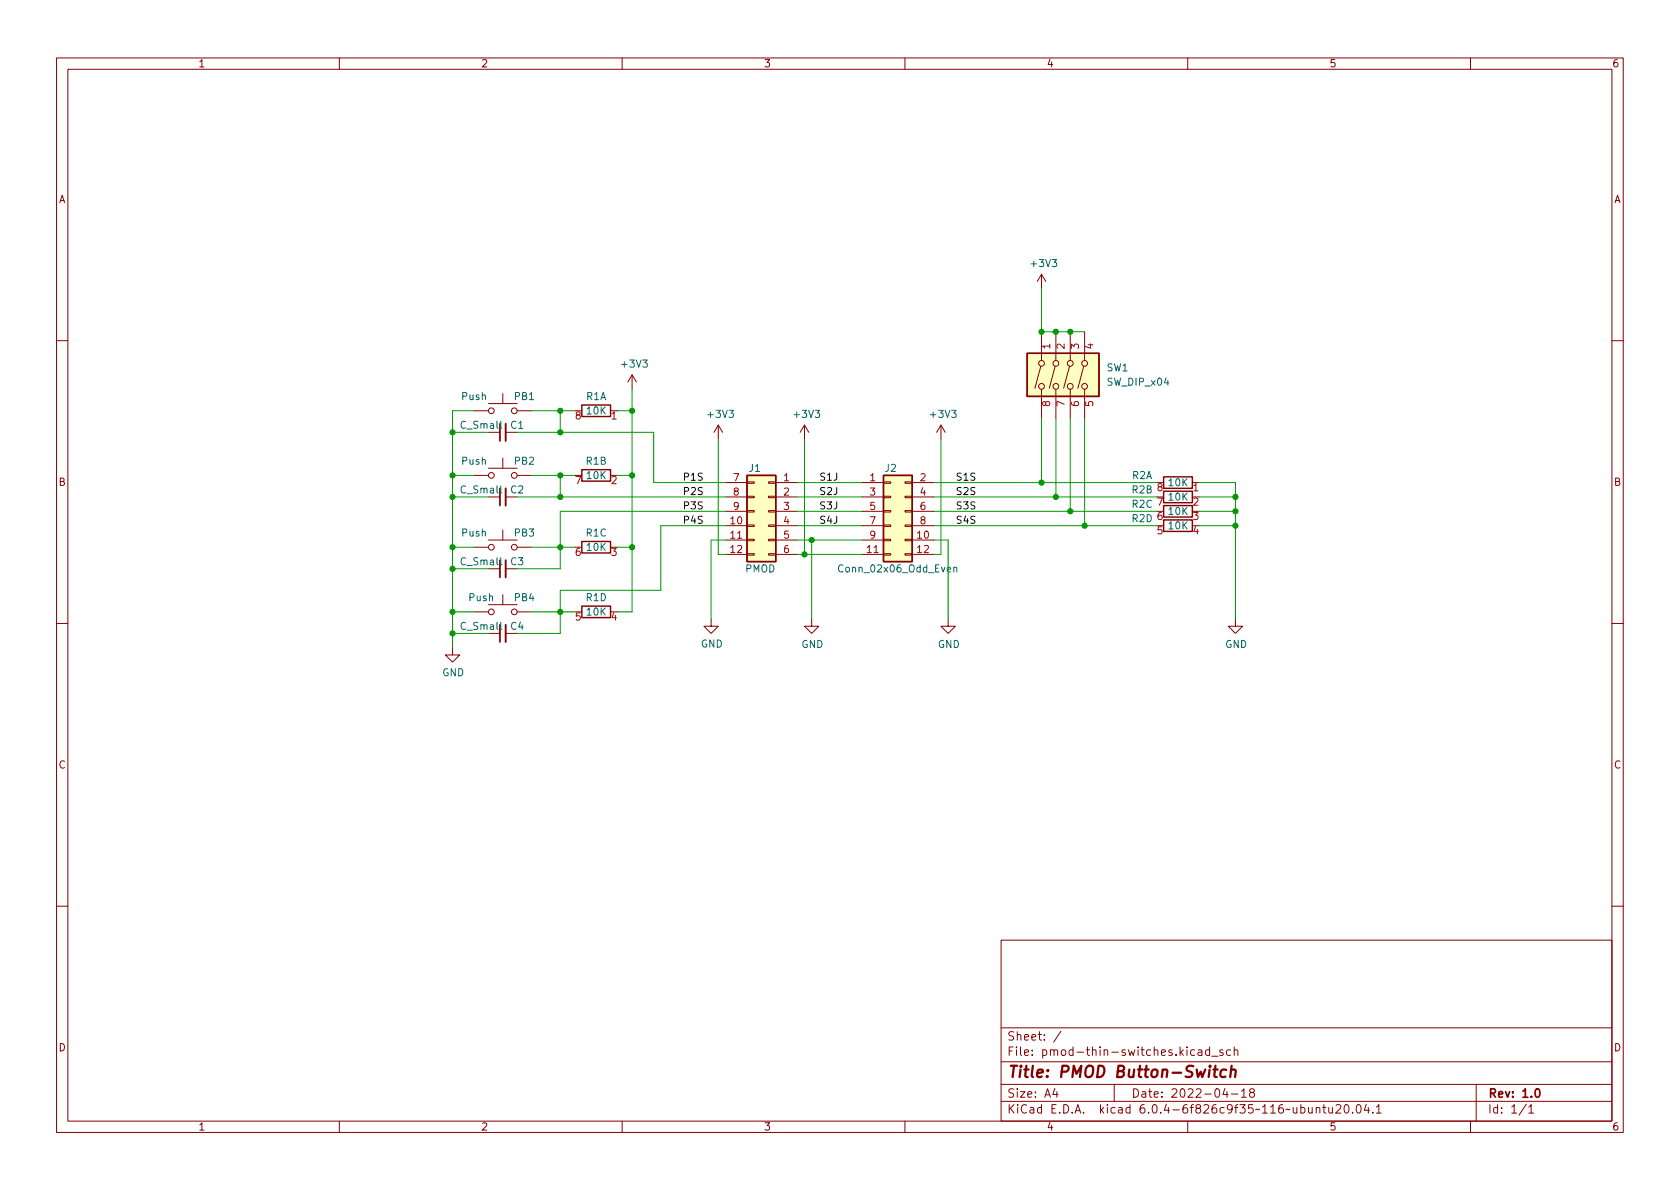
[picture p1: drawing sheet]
<svg xmlns="http://www.w3.org/2000/svg" width="297mm" height="210mm" viewBox="0 0 297 210" stroke-linecap="round" stroke-linejoin="round" font-family="sans-serif">
<g fill="none" stroke="#840000" stroke-width=".18">
<path d="M10 10.2h277v190.1h-277zM12 12.2h273v186.1h-273zM60 10.2v2M110 10.2v2M160 10.2v2M210 10.2v2M260 10.2v2M184.1 48.5l-.7 1.3M184.1 48.5v2.5M184.1 58.7v5M184.1 48.5l.8 1.3M186.7 58.7v5"/>
<path d="M189.2 58.7v5M191.8 58.7v5M10 60.2h2M83.8 72.6h2.6M86.4 71.4h5M88.9 69.6v1.8M89.4 76.4h2M91.4 72.6h2.6M111.8 66.3l-.8 1.3M111.8 66.3v2.5M111.8 66.3l.7 1.3M127 75.2l-.8 1.2"/>
<path d="M127 75.2v2.5M127 75.2l.8 1.2M142.2 75.2l-.7 1.2M142.2 75.2v2.5M142.2 75.2l.8 1.2M166.4 75.2l-.8 1.2M166.4 75.2v2.5M166.4 75.2l.7 1.2M184 64.8l-1 3.9M184.1 68.8v5.1M186.6 64.8l-1.1 3.9M186.7 68.8v5.1"/>
<path d="M189.1 64.8l-1 3.9M189.2 68.8v5.1M191.6 64.8l-1 3.9M191.8 68.8v5.1M285 60.2h2M83.8 84.1h2.6M83.8 96.8h2.6M86.4 95.5h5M86.4 82.8h5M88.9 81v1.8M88.9 93.7v1.8M89.4 87.9h2"/>
<path d="M91.4 84.1h2.6M91.4 96.8h2.6M128.3 87.9h3.8M128.3 85.3h3.8M128.3 93h3.8M128.3 95.5h3.8M128.3 98h3.8M128.3 90.4h3.8M132.1 97.9h1.2v.3h-1.2zM132.1 95.4h1.2v.2h-1.2zM132.1 92.8h1.2v.3h-1.2zM132.1 90.3h1.2v.2h-1.2z"/>
<path d="M132.1 87.8h1.2v.2h-1.2zM132.1 85.2h1.2v.3h-1.2zM135.9 97.9h1.3v.3h-1.3zM135.9 95.4h1.3v.2h-1.3zM135.9 92.8h1.3v.3h-1.3zM135.9 90.3h1.3v.2h-1.3zM135.9 87.8h1.3v.2h-1.3zM135.9 85.2h1.3v.3h-1.3zM137.2 87.9h3.8M137.2 85.3h3.8M137.2 93h3.8M137.2 95.5h3.8"/>
<path d="M137.2 98h3.8M137.2 90.4h3.8M152.4 87.9h3.8M152.4 85.3h3.8M152.4 93h3.8M152.4 95.5h3.8M152.4 98h3.8M152.4 90.4h3.8M156.2 97.9h1.3v.3h-1.3zM156.2 95.4h1.3v.2h-1.3zM156.2 92.8h1.3v.3h-1.3zM156.2 90.3h1.3v.2h-1.3z"/>
<path d="M156.2 87.8h1.3v.2h-1.3zM156.2 85.2h1.3v.3h-1.3zM160 97.9h1.3v.3h-1.3zM160 95.4h1.3v.2h-1.3zM160 92.8h1.3v.3h-1.3zM160 90.3h1.3v.2h-1.3zM160 87.8h1.3v.2h-1.3zM160 85.2h1.3v.3h-1.3zM161.3 87.9h3.8M161.3 85.3h3.8M161.3 93h3.8M161.3 95.5h3.8"/>
<path d="M161.3 98h3.8M161.3 90.4h3.8M10 110.2h2M80 114.5v1.3h1.3l-1.3 1.3-1.3-1.3h1.3M83.8 108.2h2.6M86.4 106.9h5M88.9 105.2v1.7M89.4 112h2M89.4 100.6h2M91.4 108.2h2.6M125.7 109.5v1.2h1.3l-1.3 1.3-1.2-1.3h1.2M143.5 109.5v1.2h1.3l-1.3 1.3-1.3-1.3h1.3"/>
<path d="M167.6 109.5v1.2h1.3l-1.3 1.3-1.2-1.3h1.2M218.4 109.5v1.2h1.3l-1.3 1.3-1.2-1.3h1.2M285 110.2h2M10 160.2h2M177 166.3h108v32h-108zM285 160.2h2M60 198.3v2M110 198.3v2M160 198.3v2M177 194.8h108M177 191.8h108M177 187.8h108"/>
<path d="M177 181.8h108M186.5 192.5l-.4 1h1M186.9 193v1M187.6 182.4l-1.3 1.9M197 191.8v3M210 198.3v2M211.2 185.7l-.4-.1-.3 .3v.4l.1 .3h.6M211.9 185.7h.5l.1 .9M212.5 186l-.5 .1a.29 .29 0 0 0-.2 .2 .29 .29 0 0 0 .2 .3h.5M213.9 185.7l-.5-.1-.3 .3v.4l.2 .3h.6M213.9 185.1v1.5M214.2 186.8h1.2"/>
<path d="M216.2 185.7l-.3-.1-.3 .2 .1 .3 .5 .1v.4h-.6M216.6 192.5l-.4 1h.9M216.9 193v1M217.6 185.7l-.5-.1-.2 .3v.4l.1 .3h.6M217.7 193.5h1.2M218.2 185.8l.2-.2 .4 .1 .1 .9M218.2 185.1v1.5M219.5 193l.4-.5v1.5M219.5 194h.9M221.2 193.2l-.3-.3 .1-.2 .2-.2 .4 .1 .2 .2-.1 .2-.6 .2-.2 .3 .1 .4 .2 .1h.4l.2-.3-.1-.4-.2-.1M232.7 196l.2-.2 .4 .1 .1 .9M232.7 195.8v1"/>
<path d="M233.9 195.8h.5M234.1 195.3v1.3l.3 .2M234.9 195.8l.1 1h.4l.2-.1M235.6 195.8v1M236.2 195.5l.6-.2 .2 .2 .1 .3-1 1h1M237.8 195.5l.2-.2a.81 .81 0 0 1 .6 .7 .81 .81 0 0 1-.3 .8h-.2a.81 .81 0 0 1-.3-1.3zM239.1 196.7v.1M240 195.4l.1-.1a.81 .81 0 0 1 .6 .7 .81 .81 0 0 1-.3 .8h-.1a.81 .81 0 0 1-.6-.6 .81 .81 0 0 1 .3-.8zM241.6 195.3l-.4 1h.9M241.9 195.8v1M242.7 196.7v.1M243.4 195.8l.4-.5v1.5"/>
<path d="M243.4 196.8h.8M260 198.3v2M261 191.8v6.5M269.9 195.3l-1.3 1.9M270.3 195.8l.4-.5v1.5M270.3 196.8h.9"/>
<circle cx="86.9" cy="72.6" r=".51"/>
<circle cx="90.9" cy="72.6" r=".51"/>
<circle cx="184.2" cy="68.3" r=".51"/>
<circle cx="184.2" cy="64.3" r=".51"/>
<circle cx="186.7" cy="68.3" r=".51"/>
<circle cx="186.7" cy="64.3" r=".51"/>
<circle cx="189.2" cy="68.3" r=".51"/>
<circle cx="189.2" cy="64.3" r=".51"/>
<circle cx="191.8" cy="68.3" r=".51"/>
<circle cx="191.8" cy="64.3" r=".51"/>
<circle cx="86.9" cy="84.1" r=".51"/>
<circle cx="86.9" cy="96.8" r=".51"/>
<circle cx="90.9" cy="96.8" r=".51"/>
<circle cx="90.9" cy="84.1" r=".51"/>
<circle cx="86.9" cy="108.2" r=".51"/>
<circle cx="90.9" cy="108.2" r=".51"/>
</g>
<path d="M88.4 74.9v3.1M88.4 86.4v3M88.4 99.1v3M88.4 110.5v3M271.6 192.6l.2-.1a.82 .82 0 0 1 .6 .7 .82 .82 0 0 1-.3 .8h-.2a.81 .81 0 0 1-.6-.6 .81 .81 0 0 1 .3-.8z" fill="none" stroke="#840000" stroke-width=".3"/>
<path d="M214.5 189.1h.8M214.9 188.5l-.2 1.7 .1 .2 .3 .1M216.8 189.2a.66 .66 0 0 0-1 .3v.6l.1 .3 .2 .1 .6-.1M217.7 189.3a.49 .49 0 0 1 .8 .1l-.1 1.1M217.8 188.5l-.3 2" fill="none" stroke="#840000" stroke-width=".4"/>
<path d="M89.4 74.9v3.1M89.4 86.4v3M89.4 99.1v3M89.4 110.5v3" fill="none" stroke="#840000" stroke-width=".33"/>
<path d="M102.9 71.6h5v2.1h-5zM181.6 62.5h12.7v7.6h-12.7zM102.9 95.8h5v2h-5zM102.9 83.1h5v2h-5zM132.1 84.1h5.1v15.2h-5.1zM156.2 84.1h5.1v15.2h-5.1zM205.7 89.4h5.1v2h-5.1zM205.7 84.3h5.1v2.1h-5.1zM205.7 86.9h5.1v2h-5.1zM205.7 91.9h5.1v2.1h-5.1zM102.9 107.2h5v2h-5z" fill="none" stroke="#840000" stroke-width=".25"/>
<g fill="#ffffc2" stroke="#ffffc2" stroke-width=".18">
<path d="M132.1 84.1h5.1v15.2h-5.1z"/>
<path d="M181.6 62.5h12.7v7.6h-12.7z"/>
<path d="M156.2 84.1h5.1v15.2h-5.1z"/>
</g>
<path d="M168.6 100.4l.2-.1 .3 .1 .1 .8M168.6 100.3v.9" fill="none" stroke="#006464" stroke-width=".18"/>
<g fill="none" stroke="#009600" stroke-width=".18">
<path d="M184.1 51v7.7h7.7M80 76.4h6.4M83.8 72.6h-3.8v41.9M91.4 76.4h24.2v8.9h12.7M94 72.6h7.6M99.1 72.6v3.8M109.2 72.6h2.6M111.8 68.8v39.4h-2.6M127 77.7v20.3h1.3M142.2 77.7v20.3M166.4 77.7v20.3h-1.3M184.1 73.9v11.4"/>
<path d="M186.7 73.9v14M189.2 73.9v16.5M191.8 73.9v19.1M80 87.9h6.4M80 96.8h3.8M80 84.1h3.8M91.4 87.9h36.9M94 96.8h7.6M94 84.1h7.6M99.1 84.1v3.8M109.2 96.8h2.6M109.2 84.1h2.6"/>
<path d="M128.3 90.4h-29.2v10.2h-7.7M128.3 93h-11.5v11.4h-17.7v7.6h-7.7M128.3 95.5h-2.6v14M141 93h11.4M141 98h11.4M141 87.9h11.4M141 90.4h11.4M141 85.3h11.4M141 95.5h11.4M143.5 95.5v14M165.1 93h39.4M165.1 87.9h39.4"/>
<path d="M165.1 90.4h39.4M165.1 85.3h39.4M165.1 95.5h2.5v14M212.1 85.3h6.3v24.2M212.1 93h6.3M212.1 87.9h6.3M212.1 90.4h6.3M80 100.6h6.4M80 112h6.4M80 108.2h3.8M94 108.2h7.6"/>
</g>
<g fill="#009600" stroke="#009600" stroke-width=".18">
<circle cx="184.1" cy="85.3" r=".46"/>
<circle cx="189.2" cy="90.4" r=".46"/>
<circle cx="186.7" cy="87.9" r=".46"/>
<circle cx="143.5" cy="95.5" r=".46"/>
<circle cx="111.8" cy="96.8" r=".46"/>
<circle cx="99.1" cy="96.8" r=".46"/>
<circle cx="99.1" cy="87.9" r=".46"/>
<circle cx="99.1" cy="72.6" r=".46"/>
<circle cx="111.8" cy="72.6" r=".46"/>
<circle cx="142.2" cy="98" r=".46"/>
<circle cx="111.8" cy="84.1" r=".46"/>
<circle cx="80" cy="112" r=".46"/>
<circle cx="80" cy="100.6" r=".46"/>
<circle cx="80" cy="96.8" r=".46"/>
<circle cx="80" cy="108.2" r=".46"/>
<circle cx="99.1" cy="76.4" r=".46"/>
<circle cx="99.1" cy="84.1" r=".46"/>
<circle cx="99.1" cy="108.2" r=".46"/>
<circle cx="80" cy="87.9" r=".46"/>
<circle cx="80" cy="84.1" r=".46"/>
<circle cx="80" cy="76.4" r=".46"/>
<circle cx="218.4" cy="93" r=".46"/>
<circle cx="184.1" cy="58.7" r=".46"/>
<circle cx="189.2" cy="58.7" r=".46"/>
<circle cx="218.4" cy="87.9" r=".46"/>
<circle cx="218.4" cy="90.4" r=".46"/>
<circle cx="191.8" cy="93" r=".46"/>
<circle cx="186.7" cy="58.7" r=".46"/>
</g>
<text font-size="2.8" fill="#840000" x="178" y="190.6">Title: PMOD Button-Switch</text>
<g font-size="2.1" fill="#840000">
<text x="178" y="184">Sheet: /</text>
<text x="178" y="186.7">File: pmod-thin-switches.kicad_sch</text>
<text x="178" y="196.9">KiCad E.D.A. kicad 6.0.4-6f826c9f35~116~ubuntu20.04.1</text>
<text x="178" y="194.1">Size: A4</text>
<text x="200" y="194.1">Date: 2022-04-18</text>
<text x="263" y="194.1">Rev: 1.0</text>
<text x="263" y="196.9">Id: 1/1</text>
</g>
<g font-size="1.8" fill="#840000">
<text x="35" y="11.9">1</text>
<text x="85" y="11.9">2</text>
<text x="135" y="11.9">3</text>
<text x="185" y="11.9">4</text>
<text x="235" y="11.9">5</text>
<text x="285" y="11.9">6</text>
<text x="10.3" y="35.9">A</text>
<text x="285.3" y="35.9">A</text>
<text x="10.3" y="85.9">B</text>
<text x="285.3" y="85.9">B</text>
<text x="10.3" y="135.9">C</text>
<text x="285.3" y="135.9">C</text>
<text x="10.3" y="185.9">D</text>
<text x="285.3" y="185.9">D</text>
<text x="35" y="199.9">1</text>
<text x="85" y="199.9">2</text>
<text x="135" y="199.9">3</text>
<text x="185" y="199.9">4</text>
<text x="235" y="199.9">5</text>
<text x="285" y="199.9">6</text>
</g>
<g font-size="1.8" fill="#006464">
<text x="182.4" y="47.2">+3V3</text>
<text x="110.1" y="65">+3V3</text>
<text x="195.7" y="65.7">SW1</text>
<text x="81.7" y="70.7">Push</text>
<text x="91" y="70.7">PB1</text>
<text x="103.6" y="70.7">R1A</text>
<text x="195.9" y="68.2">SW_DIP_x04</text>
<text x="81.6" y="75.8">C_Small</text>
<text x="90.3" y="75.8">C1</text>
<text x="103.8" y="73.3">10K</text>
<text x="125.3" y="73.9">+3V3</text>
<text x="140.5" y="73.9">+3V3</text>
<text x="164.7" y="73.9">+3V3</text>
<text x="81.7" y="82.2">Push</text>
<text x="91" y="82.2">PB2</text>
<text x="103.6" y="82.2">R1B</text>
<text x="132.5" y="83.4">J1</text>
<text x="156.5" y="83.4">J2</text>
<text x="81.6" y="87.2">C_Small</text>
<text x="90.3" y="87.2">C2</text>
<text x="103.8" y="84.7">10K</text>
<text x="200.2" y="84.7">R2A</text>
<text x="200.2" y="87.2">R2B 8</text>
<text x="206.7" y="86">10K</text>
<text x="206.7" y="88.5">10K</text>
<text x="81.7" y="94.9">Push</text>
<text x="91" y="94.9">PB3</text>
<text x="103.6" y="94.9">R1C</text>
<text x="200.2" y="92.3">R2D 6</text>
<text x="206.7" y="91.1">10K</text>
<text x="206.7" y="93.6">10K</text>
<text x="81.6" y="99.9">C_Small</text>
<text x="90.3" y="99.9">C3</text>
<text x="103.8" y="97.4">10K</text>
<text x="131.8" y="101.2">PMOD</text>
<text x="148.7" y="101.2">Conn_02x06_Odd_Even</text>
<text x="82.9" y="106.3">Push</text>
<text x="91" y="106.3">PB4</text>
<text x="103.6" y="106.3">R1D</text>
<text x="81.6" y="111.4">C_Small</text>
<text x="90.3" y="111.4">C4</text>
<text x="103.8" y="108.8">10K</text>
<text x="78.2" y="119.6">GND</text>
<text x="123.9" y="114.5">GND</text>
<text x="141.7" y="114.6">GND</text>
<text x="165.8" y="114.6">GND</text>
<text x="216.6" y="114.6">GND</text>
</g>
<g font-size="1.8" fill="#a90000">
<text x="185.7" y="61.7" transform="rotate(-90 185.7 61.7)">1</text>
<text x="188.2" y="61.7" transform="rotate(-90 188.2 61.7)">2</text>
<text x="190.8" y="61.7" transform="rotate(-90 190.8 61.7)">3</text>
<text x="193.3" y="61.7" transform="rotate(-90 193.3 61.7)">4</text>
<text x="185.7" y="71.9" transform="rotate(-90 185.7 71.9)">8</text>
<text x="188.2" y="71.9" transform="rotate(-90 188.2 71.9)">7</text>
<text x="190.8" y="71.9" transform="rotate(-90 190.8 71.9)">6</text>
<text x="193.3" y="71.9" transform="rotate(-90 193.3 71.9)">5</text>
<text x="101.7" y="74.2">8</text>
<text x="108.1" y="74.2">1</text>
<text x="101.7" y="85.6">7</text>
<text x="108.1" y="85.6">2</text>
<text x="129.7" y="85.1">7</text>
<text x="129.7" y="87.6">8</text>
<text x="138.6" y="85.1">1</text>
<text x="138.6" y="87.6">2</text>
<text x="153.8" y="85.1">1</text>
<text x="153.8" y="87.6">3</text>
<text x="162.7" y="85.1">2</text>
<text x="162.7" y="87.6">4</text>
<text x="200.2" y="89.8">R2C 7</text>
<text x="211" y="86.9">1</text>
<text x="211" y="89.4">2</text>
<text x="129.2" y="92.7">10</text>
<text x="129.2" y="95.2">11</text>
<text x="129.7" y="90.2">9</text>
<text x="138.6" y="90.2">3</text>
<text x="138.6" y="92.7">4</text>
<text x="138.6" y="95.2">5</text>
<text x="153.8" y="90.2">5</text>
<text x="153.8" y="92.7">7</text>
<text x="153.8" y="95.2">9</text>
<text x="162.2" y="95.2">10</text>
<text x="162.7" y="90.2">6</text>
<text x="162.7" y="92.7">8</text>
<text x="204.6" y="94.5">5</text>
<text x="211" y="91.9">3</text>
<text x="211" y="94.5">4</text>
<text x="101.7" y="98.3">6</text>
<text x="108.1" y="98.3">3</text>
<text x="129.2" y="97.8">12</text>
<text x="138.6" y="97.8">6</text>
<text x="153.3" y="97.8">11</text>
<text x="162.2" y="97.8">12</text>
<text x="101.7" y="109.7">5</text>
<text x="108.1" y="109.7">4</text>
</g>
<g font-size="1.8" fill="#0f0f0f">
<text x="120.6" y="87.5">P2S</text>
<text x="120.6" y="85">P1S</text>
<text x="144.8" y="87.5">S2J</text>
<text x="144.8" y="85">S1J</text>
<text x="168.9" y="87.5">S2S</text>
<text x="168.9" y="85">S1S</text>
<text x="120.6" y="90.1">P3S</text>
<text x="120.6" y="92.6">P4S</text>
<text x="144.8" y="92.6">S4J</text>
<text x="144.8" y="90.1">S3J</text>
<text x="168.9" y="90.1">S3S</text>
<text x="168.9" y="92.6">S4S</text>
</g>
</svg>
